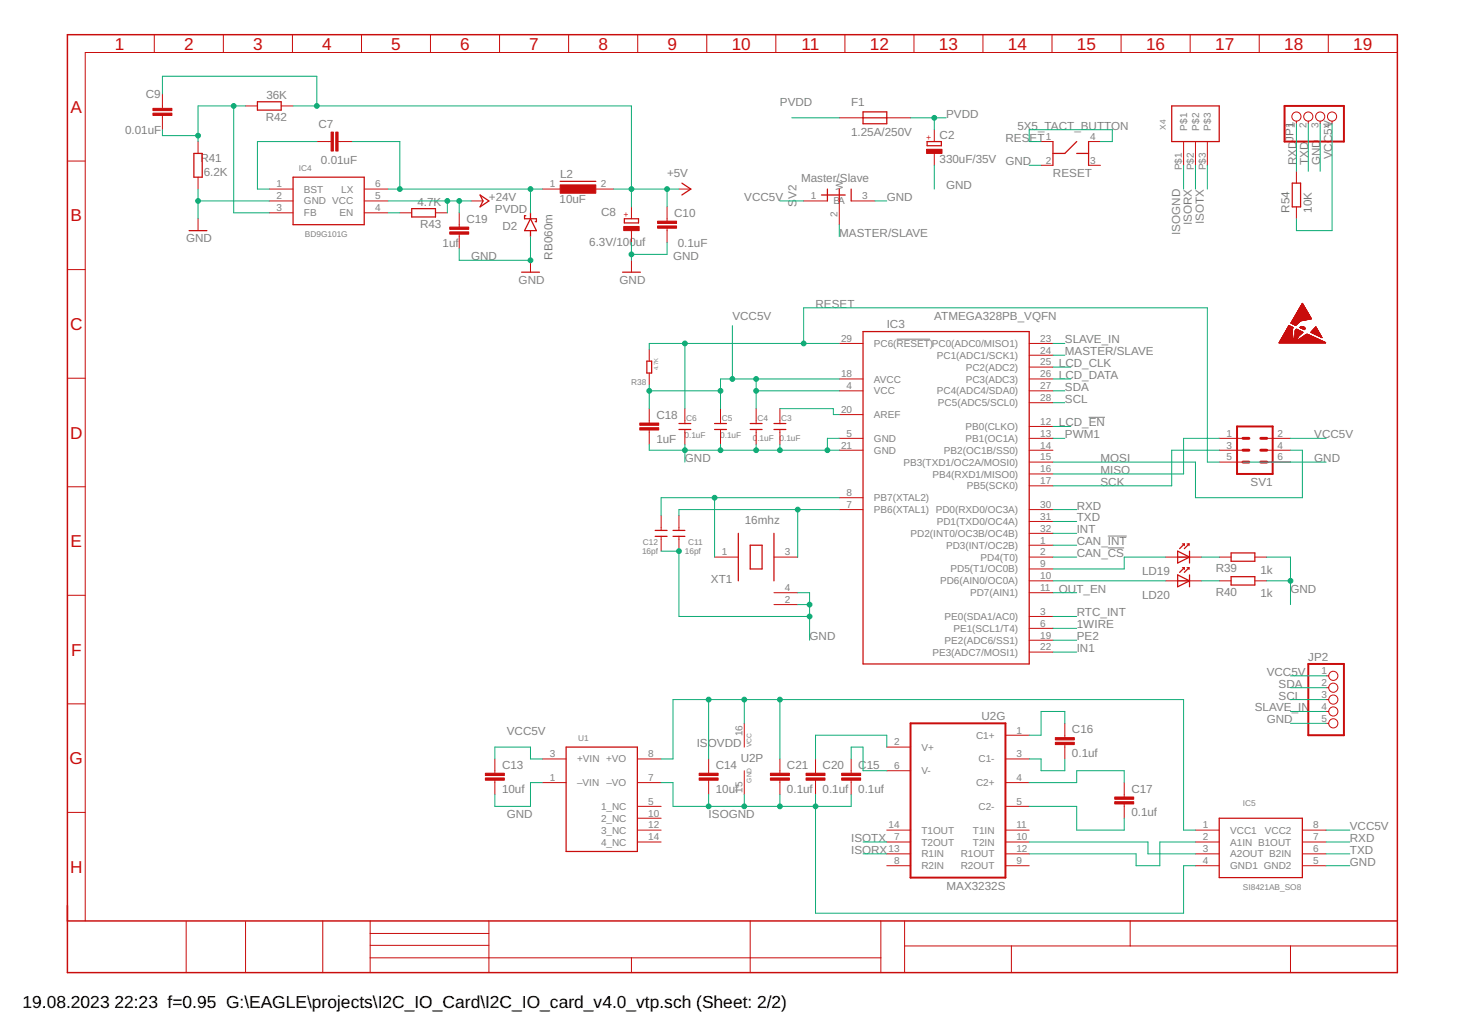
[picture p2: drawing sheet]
<svg xmlns="http://www.w3.org/2000/svg" width="297mm" height="210mm" viewBox="0 0 297 210" stroke-linecap="round" stroke-linejoin="round" font-family="sans-serif">
<path d="M182.2 68.9h6.8M221.2 84.8h3.3M225.1 108.9h3.8M225.1 111.3h3.3" fill="none" stroke="#808080" stroke-width=".2"/>
<g fill="none" stroke="#c90d0c" stroke-width=".2">
<path d="M31.3 7v3.7M33 19.1v2.9M45.4 7v3.7M59.4 7v3.7M73.4 7v3.7M87.5 7v3.7M101.5 7v3.7M115.5 7v3.7M129.6 7v3.7M143.6 7v3.7M157.6 7v3.7M171.7 7v3.7"/>
<path d="M185.7 7v3.7M199.7 7v3.7M213.7 7v3.7M227.8 7v3.7M241.8 7v3.7M255.8 7v3.7M269.9 7v3.7M283.9 10.7h-266.6v176.4M13.7 32.7h3.6M33 23.5v2.9M40.2 28.8v2.4M40.2 36v2.4"/>
<path d="M49.9 21.5h2.4M54.7 38.4h4.8M57.1 21.5h2.4M64.4 28.8h2.8M68.7 28.8h2.9M74 38.4h4.8M110.2 38.4h4.8M119.8 38.4h4.9M137.9 38.4h2.5M170.5 23.9h4.8M180.2 23.9h4.8M189.8 26.4v2.4"/>
<path d="M189.8 31.2v2.4M211.5 28.8h2.4M211.5 33.6h2.4M221.2 28.8h2.4M221.2 33.6h2.4M240.5 28.8v4.8M242.9 28.8v4.8M245.3 28.8v4.8M263.4 24.6v.5M263.4 34.8v2.4M265.8 24.6v.5M268.2 24.6v.5"/>
<path d="M270.6 24.6v.5M13.7 54.8h3.6M40.2 44.4v2.5M54.7 40.8h4.8M54.7 43.2h4.8M74 40.8h4.8M74 43.2h4.8M81.2 43.2h2.5M88.5 43.2h2.4M93.3 43.2v2.9M93.3 47.6v2.9M95.7 40.8h2.4"/>
<path d="M107.8 52.9v2.4M128.3 42v2.4M128.3 46.9v2.4M128.3 52.9v2.4M135.5 42v2.9M135.5 46.4v2.9M163.3 40.8h4.8M170.5 40.8v4.9M172.9 40.8h4.9M263.4 42v2.4M13.7 76.9h3.6M131.9 71v2.4"/>
<path d="M131.9 75.8v2.4M170.5 79.4h4.8M170.5 77h4.8M170.5 69.8h4.8M209.1 79.4h4.8M209.1 77h4.8M209.1 74.6h4.8M209.1 72.2h4.8M209.1 69.8h4.8M259.9 69.7h9.4M259.9 69.6h9.4M259.9 69.6h9.3"/>
<path d="M260 69.5h9M260 69.4h9M260 69.4h8.9M260.1 69.3h8.7M260.1 69.3h8.6M260.1 69.2h8.4M260.2 69.2h8.2M260.2 69.1l8.1 .1M260.2 69.1h8M260.2 69h7.9M260.3 69h2.4M260.3 68.9h2.4"/>
<path d="M260.3 68.8h2.4M260.4 68.8h2.3M260.4 68.7h2.3M260.5 68.6h2.2M260.5 68.5h2.2M260.6 68.5h2.1M260.6 68.4h2M260.6 68.3h2M260.7 68.3h1.9M260.7 68.2h1.9M260.8 68.1h1.8M260.8 68h1.8"/>
<path d="M260.9 67.9h1.7M260.9 67.8h1.7M261 67.7h1.6M261 67.6h1.6M261.1 67.6h1.5M261.1 67.5h1.5M261.2 67.4h1.4M261.2 67.3h1.4M261.3 67.2h1.3M261.3 67.1h1.3M261.4 67.1h1.2M261.4 67h1.2"/>
<path d="M261.4 66.9h1.2M261.5 66.9h1.1M261.5 66.8h1.1M261.6 66.7h1.1M261.6 66.5h1.1M261.7 66.5h.9M261.7 66.4h.8M261.7 66.4h.7M261.8 66.3l.5 .1M261.8 66.3h.4M261.8 66.2l.3 .1M261.9 66.1l-2 3.6 9.4-.1"/>
<path d="M261.9 66.1l.8 .4-.1 .3M261.9 66.2h.1M261.9 66.1h.1M262.3 65.7l.9 .4M262.3 65.7h1.5M262.4 65.7h1.3M262.4 65.4h1.7M262.5 65.8h1.1M262.6 66.9v.3M262.6 67.2l.1 1.8M262.6 66.8l-1.1 .1M262.6 65.8h1"/>
<path d="M262.6 66.8v.1M262.6 66.7l-1.1 .1M262.7 66.6l-1.1 .1M262.7 65.9h.8M262.7 66.6h-1.1M262.8 65.9h.7M262.8 64.7h3.6M262.8 69h.9M262.9 66h.5M262.9 64.6h3.5M262.9 68.9h.7M262.9 64.6h3.4"/>
<path d="M262.9 68.9l-.1 .1M262.9 64.5h3.4M263 68.8h.6M263 64.5h3.3M263 64.4h3.2M263 66h.4M263 64.3h3.2M263.1 68.6h.6M263.1 64.3h3.1M263.1 68.5l-.2 .4M263.1 66.1h.2M263.1 64.2h3"/>
<path d="M263.1 68.1v.4M263.1 67.2v.9M263.1 67.2l.4-.3 1.2 .6M263.1 67.5h1.6M263.1 67.4l1.5 .1M263.1 67.4h1.4M263.1 67.3l1.4 .1M263.1 67.3h1.2M263.1 67.2l1.1 .1M263.1 67.2h1M263.2 64.1h2.9M263.2 67.2h.8"/>
<path d="M263.2 67.1h.7M263.2 64.1h2.8M263.2 64h2.8M263.3 67l.5 .1M263.3 63.9h2.7M263.3 67h.4M263.3 63.9h2.6M263.3 66.9l.3 .1M263.3 63.8h2.6M263.4 63.8h2.5M263.4 63.8h2.4M263.4 63.7h2.4"/>
<path d="M263.4 63.6h2.4M263.5 63.6h2.3M263.5 63.5h2.2M263.6 63.4h2.1M263.6 68.7v.2M263.6 68.9l.1 .1M263.6 63.4h2M263.6 68.7h-.6M263.6 63.3h2M263.7 68.6h-.7M263.7 68.6l-.1 .1M263.7 63.2h1.9"/>
<path d="M263.7 63.2h1.8M263.7 68.5h-.6M263.8 68.5h-.7M263.8 63.1h1.7M263.8 68.4h-.7M263.8 69h4.2M263.8 65.6h-1.5M263.8 63h1.6M263.8 68.3l-.7 .1M263.9 68.3h-.8M263.9 62.9h1.5M263.9 68.9h4"/>
<path d="M263.9 65.6h-1.6M263.9 62.8h1.4M263.9 65.5h-1.5M263.9 68.2h-.8M264 68.9h3.8M264 62.7h1.3M264 62.7h1.2M264 68.2h-.9M264 65.4l-1.6 .1M264 62.6h1.2M264.1 65.4h-1.7M264.1 62.6h1.1"/>
<path d="M264.1 68.8l-.3 .2M264.1 68.8h3.6M264.1 68.1h-1M264.1 66.5h1M264.1 66.5l.9 .5M264.1 62.5h1M264.1 66.6h1M264.1 66.5h.9M264.1 62.4h1M264.2 68.8h3.3M264.2 65.3h-1.7M264.2 62.4h.9"/>
<path d="M264.2 68h-1.1M264.2 65.3l-.9 .8M264.2 62.3h.8M264.2 66.6h.9M264.2 66.4h.7M264.2 67.9l-1.1 .1M264.3 68.7h3.1M264.3 62.2h.7M264.3 66.4h.4M264.3 62.2h.6M264.3 67.9h-1.2M264.3 66.7h.9"/>
<path d="M264.3 68.7h3M264.3 65.2h-1.8M264.3 62.1h.6M264.4 67.9h-1.3M264.4 66.4h.2M264.4 62.1h.5M264.4 62h.5M264.4 68.6h2.8M264.4 67.8h-1.3M264.4 66.3l-.3 .2M264.4 66.7h.7M264.4 62h.4"/>
<path d="M264.4 61.9h.4M264.5 61.9h.3M264.5 68.6h2.6M264.5 67.7l-1.4 .1M264.5 66.3l.6 .2M264.5 61.8h.2M264.5 67.7h-1.4M264.5 68.5h2.5M264.6 66.8h.5M264.6 65.2h-2M264.6 61.7h.1M264.6 67.6l-1.5 .1"/>
<path d="M264.6 61.6l-2.3 4.1M264.6 61.6l1.8 3.1M264.6 61.6h.1M264.6 68.5h2.3M264.6 67.6h-1.5M264.7 68.4h2.1M264.7 67.5h.1M264.7 67.5l-1 1.1M264.7 67.5l-1.6 .1M264.8 68.4l-.7 .4M264.8 68.4h1.9M264.8 66.9h.3"/>
<path d="M264.8 65.1h-2.2M264.9 68.3h1.6M264.9 66.9h.1M264.9 68.3h1.5M265 67h.1M265 68.2h1.3M265 68.2h1.2M265.1 66.5l.1 .2M265.1 68.1h1M265.1 66.9l-.1 .1M265.2 66.7l-.1 .2M265.2 65l-2.6 .1"/>
<path d="M265.2 68.1h.8M265.3 68h.6M265.4 68h.3M265.4 65h-2.7M265.6 67.9l3.7 1.7M265.6 67.9l-.8 .5M265.6 64.9l-2.9 .1M265.9 64.9h-3.2M266.1 64.9h-3.4M266.4 67.5h1.6M266.4 67.5l2.2 1.1M266.4 67.5h.1"/>
<path d="M266.4 67.5h1.5M266.4 64.7v.1M266.4 64.8l-2.2 .5M266.4 64.8h-3.6M266.4 67.6h1.6M266.4 67.4h1.5M266.5 67.4h1.4M266.5 67.3h1.4M266.6 67.3h1.2M266.6 67.6h1.5M266.6 67.2h1.2M266.7 67.2h1.1"/>
<path d="M266.7 67.7h1.4M266.7 67.1h1M266.8 67.1h.9M266.8 67.7l1.3 .1M266.8 67h.9M266.9 66.9h.7M266.9 67.8h1.3M267 66.8h.6M267 67.9h1.2M267 66.8h.5M267.1 67.9h1.1M267.1 66.7h.4"/>
<path d="M267.2 66.6h.2M267.2 67.9h1M267.2 66.5h.2M267.3 66.5h.1M267.3 68h1M267.3 66.4h.1M267.3 66.4l-.9 1.1M267.3 66.4l1.3 2.2M267.4 68.1h.9M267.5 68.1h.8M267.7 68.2h.7M267.8 68.2h.6"/>
<path d="M267.8 68.3h.6M267.9 68.3h.5M268 68.3l.5 .1M268.2 68.4h.3M268.3 68.5h.2M268.4 68.5h.2M268.5 68.6h.1M268.6 68.6h.1M13.7 98.9h3.6M131.9 83v2.9M131.9 87.4v2.9M139.1 83v3.1"/>
<path d="M139.1 87.3v3M146.4 83v3.1M146.4 87.3v3M153.6 83v3.1M153.6 87.3v3M158.5 83v3.1M158.5 87.3v3M170.5 91.5h4.8M170.5 89.1h4.8M170.5 84.2h4.8M209.1 81.8h4.8M209.1 98.7h4.8"/>
<path d="M209.1 96.3h4.8M209.1 93.9h4.8M209.1 91.5h4.8M209.1 89.1h4.8M209.1 86.7h4.8M247.7 93.9h4.8M247.7 91.5h4.8M247.7 89.1h4.8M257.4 93.9h4.8M257.4 91.5h4.8M257.4 89.1h4.8M134.3 104.8v3"/>
<path d="M134.3 109v3M137.9 104.8v3M137.9 109v3M145.2 113.2h4.8M157.2 113.2h4.9M170.5 101.1h4.8M170.5 103.5h4.8M209.1 118h4.8M209.1 115.6h4.8M209.1 103.5h4.8M209.1 113.2h4.8M209.1 110.8h4.8"/>
<path d="M209.1 108.4h4.8M209.1 106h4.8M236.9 118h7.2M236.9 113.2h7.2M247.7 118h2.4M247.7 113.2h2.4M255 118h2.4M255 113.2h2.4M13.7 121h3.6M157.2 120.4h4.9M157.2 122.9h4.9M209.1 132.5h4.8"/>
<path d="M209.1 130.1h4.8M209.1 120.4h4.8M209.1 127.7h4.8M209.1 125.3h4.8M269.4 137.3h.6M269.4 139.7h.6M13.7 143h3.6M100.5 154.2v2.9M100.5 158.6v2.8M110.2 154.2h4.8M110.2 159h4.8M129.5 154.2h4.8"/>
<path d="M129.5 159h4.8M144 154.2v2.9M144 158.6v2.8M151.2 147v4.8M151.2 156.6v4.8M158.5 154.2v2.9M158.5 158.6v2.8M165.7 154.2v2.9M165.7 158.6v2.8M172.9 154.2v2.9M172.9 158.6v2.8M180.2 151.8h4.8"/>
<path d="M180.2 156.6h4.8M204.3 154.2h4.8M204.3 159h4.8M204.3 149.4h4.8M216.3 147v2.9M216.3 151.3v2.9M228.4 159v2.9M269.4 142.2h.6M269.4 144.6h.6M269.4 147h.6M13.7 165.1h3.6M129.5 163.9h4.8"/>
<path d="M129.5 166.3h4.8M129.5 168.7h4.8M129.5 171.1h4.8M180.2 168.7h4.8M180.2 171.1h4.8M180.2 173.5h4.8M180.2 175.9h4.8M204.3 163.9h4.8M204.3 168.7h4.8M204.3 171.1h4.8M204.3 173.5h4.8M204.3 175.9h4.8"/>
<path d="M228.4 163.4v2.9M242.9 168.7h4.8M242.9 171.1h4.8M242.9 173.5h4.8M242.9 175.9h4.8M264.6 168.7h4.8M264.6 171.1h4.8M264.6 173.5h4.8M264.6 175.9h4.8M37.8 187.3v10.3M49.9 187.3v10.3M65.6 187.1v10.5"/>
<path d="M75.2 187.1v10.5M75.2 194.6h103.8M75.2 189.7h24.1M75.2 192.1h24.1M99.3 187.1v10.5M128.3 194.6v3M152.4 187.1v10.5M179 187.1v10.5M183.8 192.2h100M183.8 187.1v10.5M205.5 192.2v5.4M229.6 187.1v5.1"/>
<path d="M262.2 192.2v5.4"/>
<circle cx="263.4" cy="23.7" r=".93"/>
<circle cx="265.8" cy="23.7" r=".93"/>
<circle cx="268.2" cy="23.7" r=".93"/>
<circle cx="270.6" cy="23.7" r=".93"/>
<circle cx="270.9" cy="139.7" r=".93"/>
<circle cx="270.9" cy="137.3" r=".93"/>
<circle cx="270.9" cy="142.2" r=".93"/>
<circle cx="270.9" cy="144.6" r=".93"/>
<circle cx="270.9" cy="147" r=".93"/>
</g>
<path d="M13.7 187.1h270.2v-180.1h-270.2v190.6h270.2v-10.3" fill="none" stroke="#c90d0c" stroke-width=".3"/>
<g fill="none" stroke="#c90d0c" stroke-width=".25">
<path d="M39.4 31.2h1.7v4.8h-1.7zM52.3 20.7h4.8v1.7h-4.8zM59.5 36h14.5v9.7h-14.5zM97.5 39.6l1.8 1.2-1.8 1.2 .6-1.2zM113.8 36.9h7.3M138.5 37.2l1.9 1.2-1.9 1.2M166.9 39.6h4.8M168.1 38.4v2.4M170.5 38.4v2.4M172.9 38.4v2.4M175.3 22.7h4.9v2.4h-4.9zM175.3 23.9h4.9"/>
<path d="M188.4 28.8h2.9v.8h-2.9zM213.9 28.8v4.8M218.8 28.8l-2.5 2.4h-2.4M218.8 31.2h2.4M221.2 28.8v4.8M238.1 21.5h9.6v7.3h-9.6zM262.6 37.2h1.6v4.8h-1.6zM38.4 46.9h3.6M83.7 42.4h4.8v1.7h-4.8zM106 55.3h3.6M106.8 43.8h-.2v.6h2.4v.6h-.2M107.8 44.4l1.2 2.5h-2.4z"/>
<path d="M107.8 43.2v1.2M107.8 46.9v1.2M126.5 55.3h3.6M126.9 44.4h2.8v.9h-2.8zM131.4 73.4h1v2.4h-1zM175.3 67.4h33.8v67.5h-33.8zM137.9 87.3h2.5M137.9 86.1h2.5M145.2 87.3h2.4M145.2 86.1h2.4M152.4 87.3h2.4M152.4 86.1h2.4"/>
<path d="M157.2 87.3h2.5M157.2 86.1h2.5M133.1 109h2.4M133.1 107.8h2.4M136.7 109h2.4M136.7 107.8h2.4M150 108.4v9.6M152.4 110.8h2.4v4.8h-2.4zM157.2 108.4v9.6M239.3 112l2.4 1.2-2.4 1.2zM239.3 116.8l2.4 1.2-2.4 1.2zM240.2 110.5h.4"/>
<path d="M240.2 115.4h.4M240.6 110.5l-.9 1M240.6 110.5v.4M240.6 115.4v.3M240.6 115.4l-.9 .9M241.2 110.5h.4M241.2 115.4h.4M241.6 110.5l-1 1M241.6 110.5v.4M241.6 115.4v.3M241.6 115.4l-1 .9M241.7 112v2.4"/>
<path d="M241.7 116.8v2.4M250.1 112.4h4.9v1.6h-4.9zM250.1 117.2h4.9v1.7h-4.9zM115 151.8h14.5v21.2h-14.5zM247.7 166.3h16.9v12h-16.9z"/>
</g>
<g fill="#c90d0c" stroke="#c90d0c" stroke-width=".2">
<path d="M188.3 30.3h3.1v.9h-3.1z"/>
<path d="M68.2 26.8h.5v3.9h-.5z"/>
<path d="M67.3 26.8h.4v3.9h-.4z"/>
<path d="M113.8 37.6h7.3v1.7h-7.3z"/>
<path d="M126.7 46h3.2v.9h-3.2z"/>
<path d="M31.1 22h3.8v.5h-3.8z"/>
<path d="M31.1 23h3.8v.5h-3.8z"/>
<path d="M133.6 44.9h3.9v.5h-3.9z"/>
<path d="M133.6 45.9h3.9v.5h-3.9z"/>
<path d="M130 86.9h3.8v.5h-3.8z"/>
<path d="M130 86h3.8v.4h-3.8z"/>
<path d="M91.4 47.1h3.8v.5h-3.8z"/>
<path d="M91.4 46.1h3.8v.5h-3.8z"/>
<path d="M98.6 158.1h3.9v.4h-3.9z"/>
<path d="M98.6 157.1h3.9v.5h-3.9z"/>
<path d="M142 158.1h3.9v.4h-3.9z"/>
<path d="M142 157.1h3.9v.5h-3.9z"/>
<path d="M171 158.1h3.9v.4h-3.9z"/>
<path d="M171 157.1h3.9v.5h-3.9z"/>
<path d="M214.4 150.8h3.9v.5h-3.9z"/>
<path d="M214.4 149.9h3.9v.4h-3.9z"/>
<path d="M226.5 162.9h3.8v.5h-3.8z"/>
<path d="M226.5 161.9h3.8v.5h-3.8z"/>
<path d="M163.8 158.1h3.8v.4h-3.8z"/>
<path d="M163.8 157.1h3.8v.5h-3.8z"/>
<path d="M156.5 158.1h3.9v.4h-3.9z"/>
<path d="M156.5 157.1h3.9v.5h-3.9z"/>
</g>
<path d="M261 21.5h12v7.3h-12zM251.3 86.7h7.3v9.6h-7.3zM265.8 134.9h7.2v14.5h-7.2zM185 147h19.3v31.3h-19.3z" fill="none" stroke="#c90d0c" stroke-width=".4"/>
<path d="M252.5 93.9h1.2M252.5 91.5h1.2M252.5 89.1h1.2M256.2 93.9h1.2M256.2 91.5h1.2M256.2 89.1h1.2" fill="none" stroke="#c90d0c" stroke-width=".59"/>
<g fill="none" stroke="#0dab76" stroke-width=".2">
<path d="M33 19.1v-3.6h31.4v6M33 26.4v1.2h7.2M40.2 38.4v6M47.5 21.5v21.7h7.2M49.9 21.5h-9.7v7.3M59.5 21.5h68.8v20.5M64.4 28.8h-12.1v9.6h2.4M71.6 28.8h9.6v9.6M78.8 38.4h31.4M107.8 38.4v4.8M124.7 38.4h13.2M135.5 38.4v3.6"/>
<path d="M160.9 23.9h9.6M185 23.9h7.2M189.8 23.9v2.5M189.8 33.6v4.8M209.1 33.6h2.4M211.5 28.8h-2.4v-2.4h16.9v2.4h-2.4M240.5 33.6v4.8M242.9 33.6v4.8M245.3 33.6v4.8M263.4 25.1v9.7M265.8 25.1v9.7M268.2 25.1v9.7"/>
<path d="M270.6 25.1v21.8h-7.2v-2.5M40.2 40.8h14.5M78.8 40.8h16.9M78.8 43.2h2.4M90.9 40.8v2.4M93.3 40.8v2.4M107.8 48.1v4.8h-14.5v-2.4M128.3 49.3v3.6M135.5 49.3v2.4h-7.2M158.5 40.8h4.8M170.5 45.7v2.4M177.8 40.8h2.4"/>
<path d="M131.9 78.2v4.8M131.9 79.4h14.5M139.1 69.8v13.2M148.8 66.2v10.8M153.6 77v6M153.6 79.4h16.9M163.3 69.8v-7.3h82v31.4h2.4M170.5 77h-24.1v6M170.5 69.8h-38.6v1.2M213.9 77h3.7M213.9 79.4h2.4M213.9 69.8h2.4"/>
<path d="M213.9 74.6h3.7M213.9 72.2h2.4M131.9 90.3v1.2h38.6M139.1 90.3v3.6M146.4 90.3v1.2M153.6 90.3v1.2M158.5 90.3v1.2M158.5 83h10.8v1.2h1.2M170.5 89.1h-2.4v2.4M213.9 89.1h2.4M213.9 81.8h2.4M213.9 86.7h3.7"/>
<path d="M247.7 89.1h-7.2v7.2h-26.6M247.7 91.5h-9.6v7.2h-24.2M252.5 93.9h16.9M262.2 89.1h7.2M262.2 91.5h2.4v9.6h-21.7v-7.2h-29M134.3 112h3.6v13.3h26.6M145.2 101.1v12.1M162.1 103.5v9.7M170.5 103.5h-32.6v1.3M170.5 101.1h-36.2v3.7M213.9 113.2h4.9M213.9 118h23"/>
<path d="M213.9 103.5h4.9M213.9 108.4h4.9M213.9 110.8h4.9M213.9 106h4.9M236.9 113.2h-8.5v2.4h-14.5M244.1 113.2h3.6M244.1 118h3.6M257.4 113.2h4.8v9.7M257.4 118h4.8M162.1 120.4h2.4v9.7M162.1 122.9h2.4M213.9 120.4h4.9"/>
<path d="M213.9 125.3h4.9M213.9 130.1h4.9M213.9 127.7h4.9M213.9 132.5h4.9M262.2 137.3h7.2M262.2 139.7h7.2M100.5 154.2v-2.4h7.3v2.4h2.4M110.2 159h-2.4v4.9h-7.3v-2.5M134.3 159h2.4v4.9h36.2v-2.5M134.3 154.2h2.4v-12h103.8v26.5h2.4M144 142.2v12M151.2 142.2v4.8"/>
<path d="M158.5 142.2v12M172.9 154.2v-2.4h2.4v4.8h4.9M180.2 151.8v-2.4h-14.5v4.8M209.1 159h9.7v-2.4h9.6v2.4M209.1 154.2h2.4v2.4h4.8v-2.4M216.3 147v-2.4h-4.8v4.8h-2.4M262.2 147h7.2M262.2 142.2h7.2M262.2 144.6h7.2M144 161.4v2.5M151.2 161.4v2.5M158.5 161.4v2.5"/>
<path d="M165.7 161.4v24.2h74.8v-9.7h2.4M175.3 171.1h4.9M175.3 173.5h4.9M209.1 163.9h9.7v4.8h9.6v-2.4M209.1 171.1h24.1v2.4h9.7M242.9 171.1h-7.3v4.8h-4.8v-2.4h-21.7M269.4 175.9h4.9M269.4 168.7h4.9M269.4 171.1h4.9M269.4 173.5h4.9"/>
</g>
<g fill="#0dab76" stroke="#0dab76" stroke-width=".2">
<circle cx="189.8" cy="23.9" r=".49"/>
<circle cx="90.9" cy="40.8" r=".49"/>
<circle cx="93.3" cy="40.8" r=".49"/>
<circle cx="81.2" cy="38.4" r=".49"/>
<circle cx="107.8" cy="38.4" r=".49"/>
<circle cx="47.5" cy="21.5" r=".49"/>
<circle cx="40.2" cy="27.6" r=".49"/>
<circle cx="168.1" cy="91.5" r=".49"/>
<circle cx="153.6" cy="91.5" r=".49"/>
<circle cx="158.5" cy="91.5" r=".49"/>
<circle cx="146.4" cy="91.5" r=".49"/>
<circle cx="139.1" cy="91.5" r=".49"/>
<circle cx="137.9" cy="112" r=".49"/>
<circle cx="164.5" cy="122.9" r=".49"/>
<circle cx="164.5" cy="125.3" r=".49"/>
<circle cx="262.2" cy="118" r=".49"/>
<circle cx="107.8" cy="52.9" r=".49"/>
<circle cx="128.3" cy="51.7" r=".49"/>
<circle cx="40.2" cy="40.8" r=".49"/>
<circle cx="146.4" cy="79.4" r=".49"/>
<circle cx="153.6" cy="79.4" r=".49"/>
<circle cx="153.6" cy="77" r=".49"/>
<circle cx="131.9" cy="79.4" r=".49"/>
<circle cx="148.8" cy="77" r=".49"/>
<circle cx="128.3" cy="38.4" r=".49"/>
<circle cx="135.5" cy="38.4" r=".49"/>
<circle cx="64.4" cy="21.5" r=".49"/>
<circle cx="139.1" cy="69.8" r=".49"/>
<circle cx="163.3" cy="69.8" r=".49"/>
<circle cx="145.2" cy="101.1" r=".49"/>
<circle cx="162.1" cy="103.5" r=".49"/>
<circle cx="144" cy="142.2" r=".49"/>
<circle cx="151.2" cy="142.2" r=".49"/>
<circle cx="158.5" cy="142.2" r=".49"/>
<circle cx="144" cy="163.9" r=".49"/>
<circle cx="165.7" cy="163.9" r=".49"/>
<circle cx="151.2" cy="163.9" r=".49"/>
<circle cx="158.5" cy="163.9" r=".49"/>
</g>
<g font-size="3.5" fill="#c90d0c">
<text x="23.4" y="10.1">1</text>
<text x="37.4" y="10.1">2</text>
<text x="51.4" y="10.1">3</text>
<text x="65.4" y="10.1">4</text>
<text x="79.5" y="10.1">5</text>
<text x="93.5" y="10.1">6</text>
<text x="107.5" y="10.1">7</text>
<text x="121.6" y="10.1">8</text>
<text x="135.6" y="10.1">9</text>
<text x="148.7" y="10.1">10</text>
<text x="162.8" y="10.1">11</text>
<text x="176.7" y="10.1">12</text>
<text x="190.8" y="10.1">13</text>
<text x="204.8" y="10.1">14</text>
<text x="218.8" y="10.1">15</text>
<text x="232.8" y="10.1">16</text>
<text x="246.9" y="10.1">17</text>
<text x="260.9" y="10.1">18</text>
<text x="274.9" y="10.1">19</text>
<text x="14.3" y="22.9">A</text>
<text x="14.3" y="45">B</text>
<text x="14.3" y="67">C</text>
<text x="14.3" y="89.1">D</text>
<text x="14.3" y="111.2">E</text>
<text x="14.4" y="133.2">F</text>
<text x="14.1" y="155.3">G</text>
<text x="14.3" y="177.3">H</text>
</g>
<g font-size="3.5">
<text x="4.6" y="204.7">19.08.2023</text>
<text x="23.3" y="204.7">22:23 f=0.95 G:\EAGLE\projects\I2C_IO_Card\I2C_IO_card_v4.0_vtp.sch (Sheet: 2/2)</text>
</g>
<g font-size="2.4" fill="#808080">
<text x="29.6" y="20">C9</text>
<text x="54.1" y="20.1">36K</text>
<text x="158.4" y="21.5">PVDD</text>
<text x="172.9" y="21.5">F1</text>
<text x="192.2" y="23.9">PVDD</text>
<text x="25.4" y="27.2">0.01uF</text>
<text x="54" y="24.6">R42</text>
<text x="64.7" y="26">C7</text>
<text x="172.9" y="27.6">1.25A/250V</text>
<text x="190.9" y="28.3">C2</text>
<text x="204.3" y="28.8">RES</text>
<text x="206.7" y="26.4">5X</text>
<text x="209.2" y="28.8">ET</text>
<text x="209.6" y="26.4">5_TACT_BUTTON</text>
<text x="262.8" y="28.8" transform="rotate(-90 262.8 28.8)">JP1</text>
<text x="40.7" y="32.9">R41</text>
<text x="41.4" y="35.8">6.2K</text>
<text x="65.2" y="33.2">0.01uF</text>
<text x="190.9" y="33.1">330uF/35V</text>
<text x="204.3" y="33.6">GND</text>
<text x="263.4" y="33.6" transform="rotate(-90 263.4 33.6)">RXD</text>
<text x="265.8" y="33.6" transform="rotate(-90 265.8 33.6)">TXD</text>
<text x="268.2" y="33.6" transform="rotate(-90 268.2 33.6)">GND</text>
<text x="270.6" y="32.4" transform="rotate(-90 270.6 32.4)">VCC5V</text>
<text x="84.8" y="41.8">4.7K</text>
<text x="99.3" y="40.8">+24V</text>
<text x="113.7" y="41.3">10uF</text>
<text x="113.8" y="36.2">L2</text>
<text x="135.5" y="36">+5V</text>
<text x="151.2" y="40.8">VCC5V</text>
<text x="161.9" y="40.4" transform="rotate(-90 161.9 40.4)">V2</text>
<text x="162.8" y="37">Master/Slave</text>
<text x="180.2" y="40.8">GND</text>
<text x="192.2" y="38.4">GND</text>
<text x="213.9" y="36">RESET</text>
<text x="85.4" y="46.4">R43</text>
<text x="94.8" y="45.3">C19</text>
<text x="100.5" y="43.2">PVDD</text>
<text x="102.1" y="46.7">D2</text>
<text x="122.1" y="44">C8</text>
<text x="137" y="44.1">C10</text>
<text x="161.9" y="42" transform="rotate(-90 161.9 42)">S</text>
<text x="239.8" y="47.8" transform="rotate(-90 239.8 47.8)">ISOGND</text>
<text x="242.2" y="45.8" transform="rotate(-90 242.2 45.8)">ISORX</text>
<text x="244.6" y="45.5" transform="rotate(-90 244.6 45.5)">ISOTX</text>
<text x="262" y="43.2" transform="rotate(-90 262 43.2)">R54</text>
<text x="266.5" y="43.2" transform="rotate(-90 266.5 43.2)">10K</text>
<text x="37.8" y="49.3">GND</text>
<text x="89.9" y="50.1">1uf</text>
<text x="95.7" y="52.9">GND</text>
<text x="112.3" y="52.7" transform="rotate(-90 112.3 52.7)">RB060m</text>
<text x="119.7" y="50">6.3V/100uf</text>
<text x="136.7" y="52.9">GND</text>
<text x="137.7" y="50.1">0.1uF</text>
<text x="170.5" y="48.1">MASTER/SLAVE</text>
<text x="105.4" y="57.7">GND</text>
<text x="125.9" y="57.7">GND</text>
<text x="148.8" y="65">VCC5V</text>
<text x="165.7" y="62.5">RESET</text>
<text x="189.8" y="65">ATMEGA328PB_VQFN</text>
<text x="180.2" y="66.6">IC3</text>
<text x="216.4" y="69.8">SLAVE_IN</text>
<text x="215.1" y="74.6">LCD_CLK</text>
<text x="215.1" y="77">LCD_DATA</text>
<text x="216.4" y="72.2">MASTER/SLAVE</text>
<text x="216.4" y="79.4">SDA</text>
<text x="216.4" y="81.8">SCL</text>
<text x="133.4" y="89.9">1uF</text>
<text x="133.4" y="85.1">C18</text>
<text x="215.1" y="86.7">LCD_EN</text>
<text x="216.4" y="89.1">PWM1</text>
<text x="267" y="89.1">VCC5V</text>
<text x="139.1" y="93.9">GND</text>
<text x="223.6" y="93.9">MOSI</text>
<text x="267" y="93.9">GND</text>
<text x="223.6" y="96.3">MISO</text>
<text x="223.6" y="98.7">SCK</text>
<text x="254.1" y="98.7">SV1</text>
<text x="151.3" y="106.4">16mhz</text>
<text x="218.8" y="103.5">RXD</text>
<text x="218.8" y="106">TXD</text>
<text x="218.8" y="108.4">INT</text>
<text x="218.8" y="110.8">CAN_INT</text>
<text x="218.8" y="113.2">CAN_CS</text>
<text x="144.4" y="118.5">XT1</text>
<text x="232" y="116.8">LD19</text>
<text x="247" y="116.3">R39</text>
<text x="256.1" y="116.6">1k</text>
<text x="215.1" y="120.4">OUT_EN</text>
<text x="218.8" y="125.3">RTC_INT</text>
<text x="232" y="121.6">LD20</text>
<text x="247" y="121.1">R40</text>
<text x="256.1" y="121.4">1k</text>
<text x="262.2" y="120.4">GND</text>
<text x="164.5" y="130.1">GND</text>
<text x="218.8" y="130.1">PE2</text>
<text x="218.8" y="127.7">1WIRE</text>
<text x="218.8" y="132.5">IN1</text>
<text x="257.4" y="137.3">VCC5V</text>
<text x="265.8" y="134.3">JP2</text>
<text x="259.8" y="139.7">SDA</text>
<text x="259.8" y="142.1">SCL</text>
<text x="103" y="149.4">VCC5V</text>
<text x="199.4" y="146.4">U2G</text>
<text x="217.8" y="149">C16</text>
<text x="255" y="144.6">SLAVE_IN</text>
<text x="257.4" y="147">GND</text>
<text x="141.6" y="151.8">ISOVDD</text>
<text x="150.5" y="154.9">U2P</text>
<text x="217.8" y="153.8">0.1uf</text>
<text x="102" y="161.1">10uf</text>
<text x="102" y="156.3">C13</text>
<text x="145.4" y="161.1">10uf</text>
<text x="145.4" y="156.3">C14</text>
<text x="159.9" y="161.1">0.1uf</text>
<text x="159.9" y="156.3">C21</text>
<text x="167.1" y="161.1">0.1uf</text>
<text x="167.1" y="156.3">C20</text>
<text x="174.4" y="161.1">0.1uf</text>
<text x="174.4" y="156.3">C15</text>
<text x="229.9" y="161.1">C17</text>
<text x="103" y="166.3">GND</text>
<text x="144" y="166.3">ISOGND</text>
<text x="229.9" y="165.9">0.1uf</text>
<text x="172.9" y="173.5">ISORX</text>
<text x="172.9" y="171.1">ISOTX</text>
<text x="274.3" y="168.7">VCC5V</text>
<text x="274.3" y="171.1">RXD</text>
<text x="274.3" y="173.5">TXD</text>
<text x="274.3" y="175.9">GND</text>
<text x="192.3" y="180.7">MAX3232S</text>
</g>
<g font-size="2" fill="#808080">
<text x="212.5" y="28.4">1</text>
<text x="221.5" y="28.4">4</text>
<text x="241.2" y="26.5" transform="rotate(-90 241.2 26.5)">P$1</text>
<text x="243.6" y="26.5" transform="rotate(-90 243.6 26.5)">P$2</text>
<text x="246" y="26.5" transform="rotate(-90 246 26.5)">P$3</text>
<text x="263.1" y="26.1" transform="rotate(-90 263.1 26.1)">1</text>
<text x="265.5" y="26.1" transform="rotate(-90 265.5 26.1)">2</text>
<text x="267.9" y="26.1" transform="rotate(-90 267.9 26.1)">3</text>
<text x="270.3" y="26.1" transform="rotate(-90 270.3 26.1)">4</text>
<text x="212.5" y="33.3">2</text>
<text x="221.5" y="33.3">3</text>
<text x="240.1" y="34.6" transform="rotate(-90 240.1 34.6)">P$1</text>
<text x="242.6" y="34.6" transform="rotate(-90 242.6 34.6)">P$2</text>
<text x="245" y="34.6" transform="rotate(-90 245 34.6)">P$3</text>
<text x="56.2" y="38.1">1</text>
<text x="56.2" y="40.5">2</text>
<text x="61.8" y="39.1">BST</text>
<text x="61.8" y="41.6">GND VCC</text>
<text x="69.3" y="39.1">LX</text>
<text x="76.2" y="38.1">6</text>
<text x="76.2" y="40.5">5</text>
<text x="111.7" y="38.1">1</text>
<text x="122.1" y="38.1">2</text>
<text x="164.8" y="40.5">1</text>
<text x="169.4" y="41.5">BA</text>
<text x="171.2" y="38.6" transform="rotate(-90 171.2 38.6)">W</text>
<text x="175.1" y="40.5">3</text>
<text x="56.2" y="42.9">3</text>
<text x="61.8" y="44">FB</text>
<text x="69" y="44">EN</text>
<text x="76.2" y="42.9">4</text>
<text x="170.2" y="44.2" transform="rotate(-90 170.2 44.2)">2</text>
<text x="170.9" y="69.4">29</text>
<text x="177.6" y="70.5">PC6(RESET)PC0(ADC0/MISO1)</text>
<text x="211.3" y="71.9">24</text>
<text x="211.3" y="69.4">23</text>
<text x="170.9" y="76.7">18</text>
<text x="177.6" y="77.7">AVCC</text>
<text x="190.3" y="72.9">PC1(ADC1/SCK1)</text>
<text x="196.2" y="77.7">PC3(ADC3)</text>
<text x="196.2" y="75.3">PC2(ADC2)</text>
<text x="211.3" y="76.7">26</text>
<text x="211.3" y="74.3">25</text>
<text x="170.9" y="83.9">20</text>
<text x="172" y="79.1">4</text>
<text x="177.6" y="80.1">VCC</text>
<text x="190.3" y="80.1">PC4(ADC4/SDA0)</text>
<text x="190.6" y="82.6">PC5(ADC5/SCL0)</text>
<text x="211.3" y="81.5">28</text>
<text x="211.3" y="79.1">27</text>
<text x="172" y="88.7">5</text>
<text x="177.6" y="89.8">GND</text>
<text x="177.6" y="85">AREF</text>
<text x="196.2" y="89.8">PB1(OC1A)</text>
<text x="196.2" y="87.4">PB0(CLKO)</text>
<text x="211.3" y="88.7">13</text>
<text x="211.3" y="86.3">12</text>
<text x="249.2" y="88.7">1</text>
<text x="259.6" y="88.7">2</text>
<text x="170.9" y="91.2">21</text>
<text x="177.6" y="92.2">GND</text>
<text x="183.5" y="94.6">PB3(TXD1/OC2A/MOSI0)</text>
<text x="191.8" y="92.2">PB2(OC1B/SS0)</text>
<text x="211.3" y="96">16</text>
<text x="211.3" y="93.6">15</text>
<text x="211.3" y="91.2">14</text>
<text x="249.2" y="91.2">3</text>
<text x="249.2" y="93.6">5</text>
<text x="259.6" y="91.2">4</text>
<text x="259.6" y="93.6">6</text>
<text x="172" y="100.8">8</text>
<text x="177.6" y="101.9">PB7(XTAL2)</text>
<text x="189.4" y="97">PB4(RXD1/MISO0)</text>
<text x="196.4" y="99.4">PB5(SCK0)</text>
<text x="211.3" y="98.4">17</text>
<text x="172" y="103.2">7</text>
<text x="177.6" y="104.3">PB6(XTAL1) PD0(RXD0/OC3A)</text>
<text x="190.3" y="106.7">PD1(TXD0/OC4A)</text>
<text x="211.3" y="103.2">30</text>
<text x="211.3" y="105.6">31</text>
<text x="146.7" y="112.9">1</text>
<text x="159.5" y="112.9">3</text>
<text x="185" y="109.1">PD2(INT0/OC3B/OC4B)</text>
<text x="192.2" y="111.5">PD3(INT/OC2B)</text>
<text x="199.2" y="113.9">PD4(T0)</text>
<text x="211.3" y="112.9">2</text>
<text x="211.3" y="110.4">1</text>
<text x="211.3" y="108">32</text>
<text x="191" y="118.7">PD6(AIN0/OC0A)</text>
<text x="193.1" y="116.3">PD5(T1/OC0B)</text>
<text x="211.3" y="117.7">10</text>
<text x="211.3" y="115.3">9</text>
<text x="159.5" y="122.5">2</text>
<text x="159.5" y="120.1">4</text>
<text x="191.9" y="126">PE0(SDA1/AC0)</text>
<text x="197.1" y="121.2">PD7(AIN1)</text>
<text x="211.3" y="120.1">11</text>
<text x="211.3" y="124.9">3</text>
<text x="191.9" y="130.8">PE2(ADC6/SS1)</text>
<text x="193.7" y="128.4">PE1(SCL1/T4)</text>
<text x="211.3" y="129.7">19</text>
<text x="211.3" y="127.3">6</text>
<text x="189.4" y="133.2">PE3(ADC7/MOSI1)</text>
<text x="211.3" y="132.2">22</text>
<text x="268.5" y="137">1</text>
<text x="268.5" y="139.4">2</text>
<text x="268.5" y="141.8">3</text>
<text x="150.9" y="149.6" transform="rotate(-90 150.9 149.6)">16</text>
<text x="206.5" y="149">1</text>
<text x="268.5" y="144.2">4</text>
<text x="268.5" y="146.6">5</text>
<text x="111.7" y="153.9">3</text>
<text x="117.2" y="154.9">+VIN +VO</text>
<text x="131.7" y="153.9">8</text>
<text x="181.6" y="151.5">2</text>
<text x="187.2" y="152.5">V+</text>
<text x="198.3" y="150.1">C1+</text>
<text x="198.8" y="154.9">C1-</text>
<text x="206.5" y="153.9">3</text>
<text x="111.7" y="158.7">1</text>
<text x="117.2" y="159.8">–VIN</text>
<text x="123.2" y="159.8">–VO</text>
<text x="131.7" y="158.7">7</text>
<text x="150.9" y="161.1" transform="rotate(-90 150.9 161.1)">15</text>
<text x="181.6" y="156.3">6</text>
<text x="187.2" y="157.3">V-</text>
<text x="198.3" y="159.8">C2+</text>
<text x="206.5" y="158.7">4</text>
<text x="122.1" y="164.6">1_NC</text>
<text x="122.1" y="167">2_NC</text>
<text x="131.7" y="163.5">5</text>
<text x="131.7" y="165.9">10</text>
<text x="198.8" y="164.6">C2-</text>
<text x="206.5" y="163.5">5</text>
<text x="122.1" y="169.4">3_NC</text>
<text x="122.1" y="171.8">4_NC</text>
<text x="131.7" y="168.3">12</text>
<text x="131.7" y="170.8">14</text>
<text x="180.5" y="168.3">14</text>
<text x="180.5" y="173.2">13</text>
<text x="181.6" y="170.8">7</text>
<text x="187.2" y="169.4">T1OUT</text>
<text x="187.2" y="171.8">T2OUT</text>
<text x="197.7" y="169.4">T1IN</text>
<text x="197.7" y="171.8">T2IN</text>
<text x="206.5" y="168.3">11</text>
<text x="206.5" y="170.8">10</text>
<text x="206.5" y="173.2">12</text>
<text x="244.4" y="168.3">1</text>
<text x="244.4" y="170.8">2</text>
<text x="244.4" y="173.2">3</text>
<text x="249.9" y="169.4">VCC1</text>
<text x="249.9" y="171.8">A1IN B1OUT</text>
<text x="257" y="169.4">VCC2</text>
<text x="266.8" y="168.3">8</text>
<text x="266.8" y="170.8">7</text>
<text x="266.8" y="173.2">6</text>
<text x="181.6" y="175.6">8</text>
<text x="187.2" y="174.2">R1IN</text>
<text x="187.2" y="176.6">R2IN</text>
<text x="195.2" y="174.2">R1OUT</text>
<text x="195.2" y="176.6">R2OUT</text>
<text x="206.5" y="175.6">9</text>
<text x="244.4" y="175.6">4</text>
<text x="249.9" y="174.2">A2OUT B2IN</text>
<text x="249.9" y="176.6">GND1 GND2</text>
<text x="266.8" y="175.6">5</text>
</g>
<g font-size="1.7" fill="#c90d0c">
<text x="189.3" y="28.4" transform="rotate(-90 189.3 28.4)">+</text>
<text x="127.7" y="44.1" transform="rotate(-90 127.7 44.1)">+</text>
</g>
<g font-size="1.7" fill="#808080">
<text x="236.9" y="26.4" transform="rotate(-90 236.9 26.4)">X4</text>
<text x="60.7" y="34.8">IC4</text>
<text x="61.9" y="48.1">BD9G101G</text>
<text x="128.2" y="78.2">R38</text>
<text x="139.1" y="89.1">0.1uF</text>
<text x="139.4" y="85.5">C6</text>
<text x="146.3" y="89.1">0.1uF</text>
<text x="146.6" y="85.5">C5</text>
<text x="152.9" y="89.7">0</text>
<text x="153.9" y="89.7">.1uF 0.1uF</text>
<text x="153.9" y="85.5">C4</text>
<text x="158.7" y="85.5">C3</text>
<text x="130.4" y="112.6">16pf</text>
<text x="130.6" y="110.8">C12</text>
<text x="139.1" y="112.6">16pf</text>
<text x="139.8" y="110.8">C11</text>
<text x="117.4" y="150.6">U1</text>
<text x="252.5" y="163.9">IC5</text>
<text x="252.5" y="180.7">SI8421AB_SO8</text>
</g>
<g font-size="1.4" fill="#808080">
<text x="152.7" y="151.8" transform="rotate(-90 152.7 151.8)">VCC</text>
<text x="152.7" y="159" transform="rotate(-90 152.7 159)">GND</text>
</g>
<text font-size="1.2" fill="#808080" x="133.7" y="75.2" transform="rotate(-90 133.7 75.2)">4.7K</text>
</svg>
